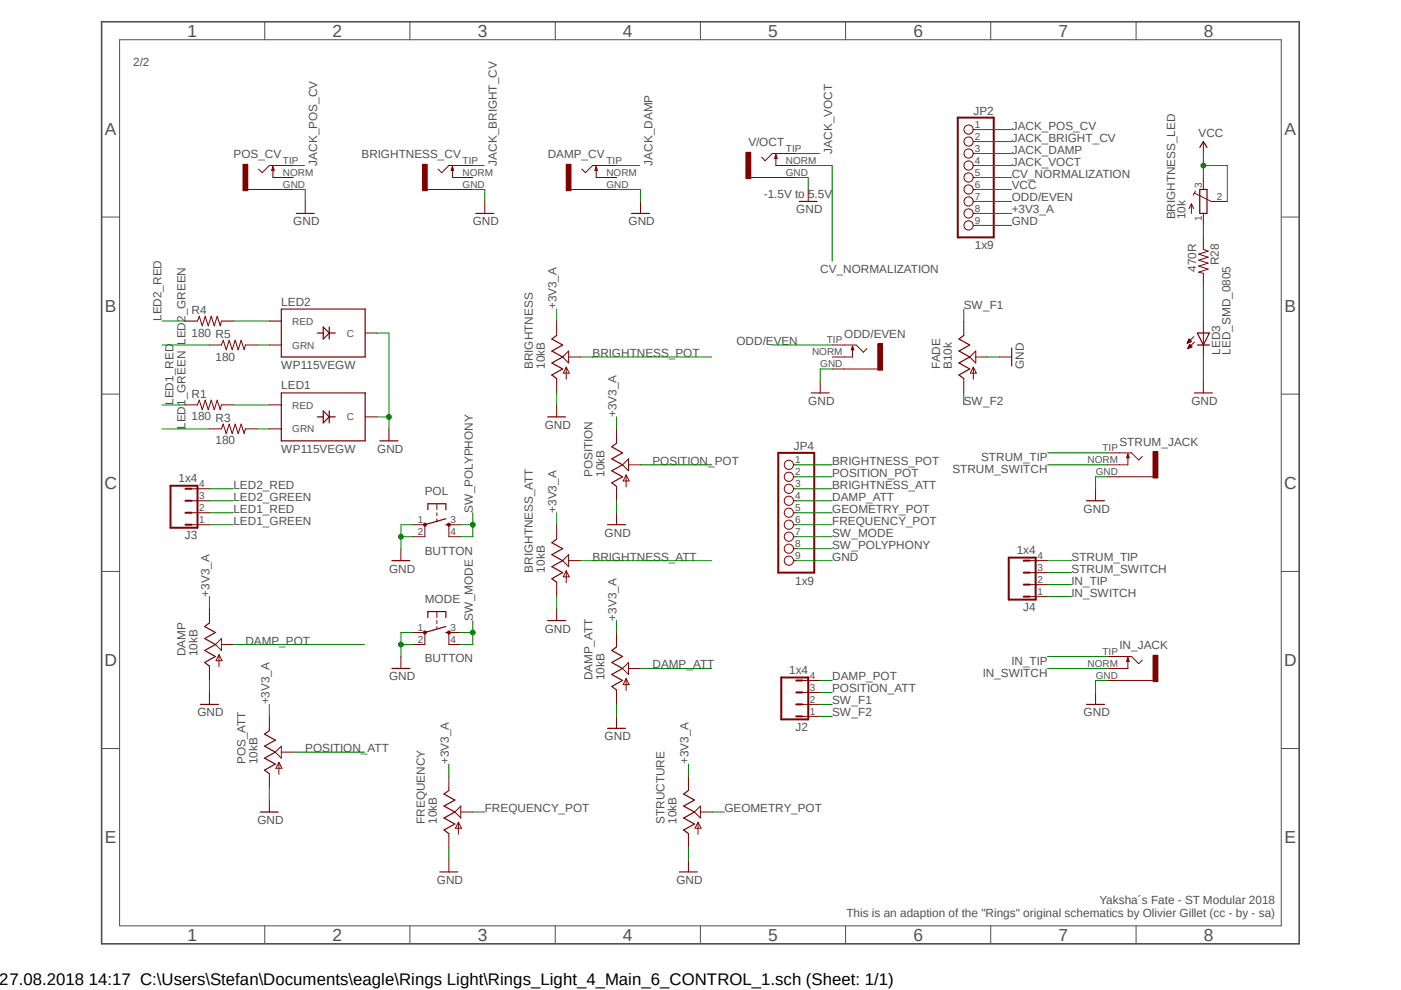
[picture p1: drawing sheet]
<svg xmlns="http://www.w3.org/2000/svg" width="297mm" height="210mm" viewBox="0 0 297 210" stroke-linecap="round" stroke-linejoin="round" font-family="sans-serif">
<path d="M21.2 4.3l254.6 196.2M275.8 4.3l-254.6 196.2" fill="none" stroke="#fff" stroke-width=".21"/>
<path d="M21.5 4.6h254v195.5h-254z" fill="none" stroke="#505050" stroke-width=".34"/>
<g fill="none" stroke="#505050" stroke-width=".21">
<path d="M25.4 8.4h246.2v187.9h-246.2zM56.1 4.6v3.8M86.9 4.6v3.8M117.7 4.6v3.8M148.5 4.6v3.8M179.3 4.6v3.8M210.1 4.6v3.8M240.9 4.6v3.8M21.5 46h3.9M271.6 46h3.9M21.5 83.6h3.9M271.6 83.6h3.9"/>
<path d="M21.5 121.2h3.9M271.6 121.2h3.9M21.5 158.7h3.9M271.6 158.7h3.9M56.1 196.3v3.8M86.9 196.3v3.8M117.7 196.3v3.8M148.5 196.3v3.8M179.3 196.3v3.8M210.1 196.3v3.8M240.9 196.3v3.8"/>
</g>
<g fill="none" stroke="#800000" stroke-width=".25">
<path d="M59.6 65.5h17.8v10.2h-17.8zM67.3 70.6h1.2M68.5 69.3l1.3 1.3-1.3 1.3zM69.8 69.3v2.6M69.8 70.6h1.3M118 71.1l-1 .8 2.3 1.3-2.3 1.2 2.3 1.3-2.3 1.3 2.3 1.2-2.3 1.3 1 .8M59.6 83.3h17.8v10.2h-17.8zM67.3 88.4h1.2M68.5 87.1l1.3 1.3-1.3 1.3zM69.8 87.1v2.6M69.8 88.4h1.3M80.6 93.5h3.8"/>
<path d="M116.1 88.4h3.8M90.7 108.1v-1.3h3.8v1.3M94.5 111.3h.7M94.5 110l-4.4 1.3M118 114.3l-1 .8 2.3 1.2-2.3 1.3 2.3 1.3-2.3 1.2 2.3 1.3-2.3 1.3 1 .7M116.1 131.6h3.8"/>
</g>
<g fill="none" stroke="#800000" stroke-width=".21">
<path d="M39.3 68.1h2.6l.3-1 .7 2 .6-2 .6 2 .7-2 .6 2 .7-2 .6 2 .2-1h2.6M44.4 73.2h2.5l.4-1.1 .7 2.1 .6-2.1 .6 2.1 .7-2.1 .6 2.1 .6-2.1 .7 2.1 .2-1h2.6M57.1 73.2h2.5M57.1 68.1h2.5M77.4 70.6h2.6M118 68.1v3M120.1 77.9v2.5M120.1 77.9l.6 1.2h-1.3zM120.6 74.4v2.6l-1.3-1.3zM120.6 75.7h2.5M39.3 85.9h2.6l.3-1.1 .7 2.1 .6-2.1 .6 2.1 .7-2.1 .6 2.1 .7-2.1 .6 2.1 .2-1h2.6M44.4 90.9h2.5l.4-1 .7 2 .6-2 .6 2 .7-2 .6 2 .6-2 .7 2 .2-1h2.6"/>
<path d="M57.1 90.9h2.5M57.1 85.9h2.5M77.4 88.4h2.6M82.5 90.9v2.6M118 80.3v3M118 85.9v2.5M90.1 111.3v2.5M92.6 106.8v1.3M92.6 108.7v.6M92.6 110v.6M95.2 111.3v2.5M118 111.3v3"/>
<path d="M119.3 118.9l1.3-1.3v2.5zM120.6 118.9h2.5M118 123.4v3.1M118 129v2.6M120.1 121v2.6M120.1 121l.6 1.3h-1.3z"/>
</g>
<path d="M89.9 111h.4v.5l-.2 .1-.2-.1z" fill-rule="evenodd" fill="#800000"/>
<path d="M89.9 111h.4v.5l-.2 .1-.2-.1z" fill="none" stroke="#800000" stroke-width=".21"/>
<path d="M94.9 111h.5v.5l-.2 .1-.3-.1z" fill-rule="evenodd" fill="#800000"/>
<g fill="none" stroke="#800000" stroke-width=".21">
<path d="M130.7 90.9v3.1M133.3 97.3v2.5l-1.3-1.2zM133.3 98.6h2.5M85 116.3v2.6M87.5 111.3h2.6M87.5 113.8h2.6M94.9 111h.5v.5l-.2 .1-.3-.1zM95.2 111.3h2.5M95.2 113.8h2.5M130.7 103.1v3.1M130.7 108.7v2.6M132.8 100.7v2.6"/>
<path d="M132.8 100.7l.6 1.3h-1.3zM44.4 129v3.1M45.7 136.7l1.2-1.3v2.5zM46.4 138.8v2.6M46.4 138.8l.7 1.3h-1.3zM46.9 136.7h2.6M90.1 134.1v2.6M92.6 129.7v1.2M92.6 131.6v.6M92.6 132.8v.7M95.2 134.1v2.6M130.7 134.1v3.1"/>
<path d="M44.4 141.2v3.1M44.4 146.8v2.6M57.1 151.9v3M59.6 158.2v2.5l-1.2-1.2zM59.6 159.5h2.6M130.7 146.3v3.1M130.7 151.9v2.5M132 141.7l1.3-1.2v2.5zM132.8 143.9v2.5M132.8 143.9l.6 1.3h-1.3zM133.3 141.7h2.5M57.1 164v3.1"/>
<path d="M57.1 169.6v2.6M59.1 161.6v2.6M59.1 161.6l.7 1.3h-1.3zM95.2 164.5v3.1M95.2 176.7v3.1M96.4 172.2l1.3-1.3v2.5zM97.2 174.3v2.6M97.2 174.3l.6 1.3h-1.2zM97.7 172.2h2.5M146 164.5v3.1M146 176.7v3.1M147.2 172.2l1.3-1.3v2.5z"/>
<path d="M148 174.3l.6 1.3h-1.2zM148 174.3v2.6M148.5 172.2h2.5M95.2 182.3v2.6M146 182.3v2.6"/>
</g>
<g fill="none" stroke="#800000" stroke-width=".25">
<path d="M130.7 94l-1 .7 2.3 1.3-2.3 1.3 2.3 1.3-2.3 1.2 2.3 1.3-2.3 1.3 1 .7M83.1 118.9h3.8M128.8 111.3h3.8M44.4 132.1l-1 .7 2.3 1.3-2.3 1.3 2.3 1.3-2.3 1.2 2.3 1.3-2.3 1.3 1 .7M90.7 130.9v-1.2h3.8v1.2M94.5 134.1h.7M94.5 132.8l-4.4 1.3M130.7 137.2l-1 .7 2.3 1.3-2.3 1.3 2.3 1.2-2.3 1.3 2.3 1.3-2.3 1.2 1 .8M42.5 149.4h3.8M57.1 154.9l-1 .8 2.3 1.2-2.3 1.3 2.3 1.3-2.3 1.2 2.3 1.3-2.3 1.3 1 .7M128.8 154.4h3.8M55.2 172.2h3.8"/>
<path d="M95.2 167.6l-1.1 .8 2.3 1.2-2.3 1.3 2.3 1.3-2.3 1.2 2.3 1.3-2.3 1.3 1.1 .7M146 167.6l-1.1 .8 2.3 1.2-2.3 1.3 2.3 1.3-2.3 1.2 2.3 1.3-2.3 1.3 1.1 .7M93.3 184.9h3.8M144.1 184.9h3.8"/>
</g>
<path d="M89.9 133.9h.4v.4l-.2 .2-.2-.2z" fill-rule="evenodd" fill="#800000"/>
<path d="M89.9 133.9h.4v.4l-.2 .2-.2-.2z" fill="none" stroke="#800000" stroke-width=".21"/>
<path d="M94.9 133.9h.5v.4l-.2 .2-.3-.2z" fill-rule="evenodd" fill="#800000"/>
<path d="M102.8 42.7v2.6M135.8 42.7v2.6M85 139.2v2.5M87.5 134.1h2.6M87.5 136.7h2.6M94.9 133.9h.5v.4l-.2 .2-.3-.2zM95.2 134.1h2.5M95.2 136.7h2.5" fill="none" stroke="#800000" stroke-width=".21"/>
<path d="M100.9 45.3h3.8M133.9 45.3h3.8M83.1 141.7h3.8" fill="none" stroke="#800000" stroke-width=".25"/>
<path d="M89.6 34.8h1v5.6h-1z" fill-rule="evenodd" fill="#800000"/>
<path d="M89.6 34.8h1v5.6h-1zM95.9 35.3v2.3h4.3M100.2 35.1h-5l-1.6 1.5-.7-.7M90.6 40.2h9.6" fill="none" stroke="#800000" stroke-width=".21"/>
<path d="M95.9 35.3l.3 .8h-.5z" fill="none" stroke="#800000" stroke-width=".25"/>
<path d="M120.1 34.8h1v5.6h-1z" fill-rule="evenodd" fill="#800000"/>
<path d="M120.1 34.8h1v5.6h-1zM126.4 35.3v2.3h4.3M130.7 35.1h-5.1l-1.5 1.5-.7-.7M121.1 40.2h9.6M171.4 40.2v2.5" fill="none" stroke="#800000" stroke-width=".21"/>
<path d="M126.4 35.3l.3 .8h-.6zM169.5 42.7h3.8" fill="none" stroke="#800000" stroke-width=".25"/>
<path d="M158.2 32.3h1v5.6h-1z" fill-rule="evenodd" fill="#800000"/>
<path d="M158.2 32.3h1v5.6h-1zM159.2 37.6h9.6M164.5 32.8v2.3h4.3M168.8 32.6h-5.1l-1.5 1.5-.7-.8M64.7 42.7v2.6" fill="none" stroke="#800000" stroke-width=".21"/>
<path d="M164.5 32.8l.3 .8h-.6zM62.8 45.3h3.8" fill="none" stroke="#800000" stroke-width=".25"/>
<path d="M51.5 34.8h1v5.6h-1z" fill-rule="evenodd" fill="#800000"/>
<path d="M51.5 34.8h1v5.6h-1zM57.9 35.3v2.3h4.3M62.2 35.1h-5.1l-1.5 1.5-.8-.7M52.5 40.2h9.7M173.9 80.8v2.5" fill="none" stroke="#800000" stroke-width=".21"/>
<path d="M57.9 35.3l.2 .8h-.5zM172 83.3h3.8" fill="none" stroke="#800000" stroke-width=".25"/>
<path d="M186.1 72.9h1v5.6h-1z" fill-rule="evenodd" fill="#800000"/>
<g fill="none" stroke="#800000" stroke-width=".21">
<path d="M206.3 27.5h.6M206.3 30h.6M206.3 32.6h.6M206.3 35.1h.6M206.3 37.6h.6M206.3 40.2h.6M206.3 42.7h.6M206.3 45.3h.6M206.3 47.8h.6M176.4 73.2h5.1l1.5 1.5 .8-.8M176.4 78.2h9.7M180.8 73.4v2.3h-4.4"/>
<path d="M186.1 72.9h1v5.6h-1zM204.3 68.1v3M205.6 75.7l1.3-1.3v2.6zM206.4 77.9v2.5M206.4 77.9l.6 1.2h-1.3zM206.9 75.7h2.5M212 75.7h2.5M168.3 98.6h.5M204.3 80.3v3M40.6 103.6h3.8M40.6 106.2h3.8M40.6 108.7h3.8"/>
<path d="M40.6 111.3h3.8M168.3 101.1h.5M168.3 103.6h.5M168.3 106.2h.5M168.3 108.7h.5M168.3 111.3h.5M168.3 113.8h.5M168.3 116.3h.5M168.3 118.9h.5M232.3 103.6v2.6M170.1 146.8h3.8M170.1 149.4h3.8"/>
<path d="M170.1 151.9h3.8M170.1 144.3h3.8"/>
<circle cx="205.4" cy="35.1" r=".98"/>
<circle cx="205.4" cy="37.6" r=".98"/>
<circle cx="205.4" cy="30" r=".98"/>
<circle cx="205.4" cy="32.6" r=".98"/>
<circle cx="205.4" cy="27.5" r=".98"/>
<circle cx="205.4" cy="42.7" r=".98"/>
<circle cx="205.4" cy="40.2" r=".98"/>
<circle cx="205.4" cy="47.8" r=".98"/>
<circle cx="205.4" cy="45.3" r=".98"/>
<circle cx="167.3" cy="98.6" r=".98"/>
<circle cx="167.3" cy="108.7" r=".98"/>
<circle cx="167.3" cy="101.1" r=".98"/>
<circle cx="167.3" cy="103.6" r=".98"/>
<circle cx="167.3" cy="106.2" r=".98"/>
<circle cx="167.3" cy="111.3" r=".98"/>
<circle cx="167.3" cy="113.8" r=".98"/>
<circle cx="167.3" cy="116.3" r=".98"/>
<circle cx="167.3" cy="118.9" r=".98"/>
</g>
<path d="M180.8 73.4l.2 .8h-.5zM204.3 71.1l-1 .8 2.3 1.3-2.3 1.2 2.3 1.3-2.3 1.3 2.3 1.2-2.3 1.3 1 .8M214.5 73.8v3.8M230.4 106.2h3.8" fill="none" stroke="#800000" stroke-width=".25"/>
<path d="M203.1 24.9h7.6v25.4h-7.6zM165 96h7.6v25.4h-7.6zM36.1 105.4v-2.4h5.8v8.9h-5.8v-6.4M39.3 106.2h1.3M39.3 108.7h1.3M39.3 111.3h1.3M39.3 103.6h1.3M165.6 146v-2.4h5.8v8.9h-5.8v-6.3M168.8 146.8h1.3M168.8 149.4h1.3M168.8 151.9h1.3M168.8 144.3h1.3" fill="none" stroke="#800000" stroke-width=".42"/>
<path d="M244.5 95.8h1v5.5h-1z" fill-rule="evenodd" fill="#800000"/>
<g fill="none" stroke="#800000" stroke-width=".21">
<path d="M255.1 37.6v2.6M252.6 43.2v2.1M252.6 43.2l-.5 1M252.6 43.2l.5 1M253.3 40.9l3.5 1.8h3.4M253.4 40.5l-.4 .9M255.1 45.3v2.5M255.1 50.3v2.6l1.1 .4-2.1 .6 2.1 .6-2.1 .7 2.1 .6-2.1 .6 2.1 .7-2.1 .6 1 .3v2.5M251.8 72.7h.1M251.8 72.6h.3M251.8 72.6h.5M251.8 72.5h.7"/>
<path d="M251.9 72.3h.7M251.9 73.9h.1M251.9 73.8h.3M251.9 72.3h.6M251.9 73.7h.5M252 72.2h.4M252 73.6h.6M252 72.1h.3M252 73.5h.7M252 72h.2M252 73.4h.6M252.1 71.9l.5 .5-.9 .4z"/>
<path d="M252.1 71.9h.1M252.1 73.4h.4M252.1 73.2h.3M252.2 73.2h.1M252.2 73l.5 .5-.9 .4zM252.2 73.1h.1M253.1 71.4l-1.4 1.4M253.2 72.5l-1.4 1.4M255.1 68.1v7.6M234.8 96h5.1l1.5 1.5 .8-.7M239.1 96.3v2.3h-4.3M244.5 95.8h1v5.5h-1z"/>
<path d="M255.1 80.8v2.5M218.3 118.9h3.8M234.8 101.1h9.7M218.3 121.4h3.8M218.3 124h3.8M218.3 126.5h3.8M232.3 146.8v2.6"/>
</g>
<path d="M254.4 40.2h1.5v5.1h-1.5zM253.9 70.6h2.5l-1.3 2.6zM253.9 73.2h2.5M239.1 96.3l.3 .7h-.5zM253.2 83.3h3.8M230.4 149.4h3.8" fill="none" stroke="#800000" stroke-width=".25"/>
<path d="M217 118.9h1.3M213.9 120.6v-2.4h5.7v8.9h-5.7v-6.3M217 121.4h1.3M217 124h1.3M217 126.5h1.3" fill="none" stroke="#800000" stroke-width=".42"/>
<path d="M244.5 138.9h1v5.6h-1z" fill-rule="evenodd" fill="#800000"/>
<path d="M255.1 30v2.6M234.8 139.2h5.1l1.5 1.5 .8-.7M239.1 139.4v2.3h-4.3M244.5 138.9h1v5.6h-1zM234.8 144.3h9.7" fill="none" stroke="#800000" stroke-width=".21"/>
<path d="M254.4 31.3l.7-1.3 .8 1.3M239.1 139.4l.3 .8h-.5z" fill="none" stroke="#800000" stroke-width=".25"/>
<path d="M80 70.6h2.5v20.3M80 88.4h2.5" fill="none" stroke="#008000" stroke-width=".21"/>
<circle cx="82.5" cy="88.4" r=".51" fill="#008000"/>
<g fill="none" stroke="#008000" stroke-width=".21">
<path d="M118 83.3v2.6M85 113.8h2.5M87.5 111.3h-2.5v5M118 126.5v2.5"/>
<circle cx="82.5" cy="88.4" r=".51"/>
</g>
<circle cx="85" cy="113.8" r=".51" fill="#008000"/>
<g fill="none" stroke="#008000" stroke-width=".21">
<path d="M130.7 106.2v2.5M85 136.7h2.5M87.5 134.1h-2.5v5.1M44.4 144.3v2.5M130.7 149.4v2.5M57.1 167.1v2.5M95.2 179.8v2.5M146 179.8v2.5"/>
<circle cx="85" cy="113.8" r=".51"/>
</g>
<circle cx="85" cy="136.7" r=".51" fill="#008000"/>
<g fill="none" stroke="#008000" stroke-width=".21">
<path d="M168.8 37.6h2.6v2.6M62.2 40.2h2.5v2.5M100.2 40.2h2.6v2.5M130.7 40.2h5.1v2.5M206.9 47.8h7.6M206.9 45.3h7.6M49.5 68.1h7.6M54.6 73.2h2.5M118 65.5v2.6M176.4 78.2h-2.5v2.6M209.4 75.7h2.6M255.1 75.7v5.1"/>
<path d="M130.7 88.4v2.5M118 108.7v2.6M168.8 118.9h7.6M168.8 111.3h7.6M234.8 101.1h-2.5v2.5M44.4 126.5v2.5M97.7 134.1h2.5M100.2 131.6v5.1h-2.5M130.7 131.6v2.5M57.1 149.4v2.5M234.8 144.3h-2.5v2.5M95.2 162v2.5"/>
<path d="M100.2 172.2h2.6M146 162v2.5"/>
<circle cx="85" cy="136.7" r=".51"/>
</g>
<circle cx="100.2" cy="134.1" r=".51" fill="#008000"/>
<g fill="none" stroke="#008000" stroke-width=".21">
<path d="M97.7 111.3h2.5M100.2 108.7v5.1h-2.5M168.8 113.8h7.6"/>
<circle cx="100.2" cy="134.1" r=".51"/>
</g>
<circle cx="100.2" cy="111.3" r=".51" fill="#008000"/>
<g fill="none" stroke="#008000" stroke-width=".21">
<path d="M62.2 35.1h2.4M100.2 35.1h2.5M130.7 35.1h4.9M168.8 35.1h7.6v20.3M168.8 32.6h4.9M206.9 35.1h7.6M206.9 30h7.6M206.9 32.6h7.6M206.9 27.5h7.6M206.9 37.6h7.6M255.1 35.1h5.1v7.6M255.1 32.6v5"/>
<path d="M206.9 42.7h7.6M255.1 47.8v2.5M34.4 68.1h4.9M34.4 73.2h10M123.1 75.7h27.8M163.7 73.2h12.7M204.3 65.5v2.6M255.1 60.5v7.6M34.4 85.9h4.9M34.4 90.9h10M49.5 85.9h7.6M54.6 90.9h2.5"/>
<path d="M135.8 98.6h15.1M168.8 98.6h7.6M204.3 83.3v2.6M222.1 98.6h12.7M222.1 96h12.7M44.4 103.6h5.1M44.4 108.7h5.1M44.4 106.2h5.1M44.4 111.3h5.1M123.1 118.9h27.8M168.8 116.3h7.6M168.8 103.6h7.6"/>
<path d="M168.8 108.7h7.6M168.8 106.2h7.6M168.8 101.1h7.6M222.1 118.9h5.1M49.5 136.7h27.8M222.1 121.4h5.1M222.1 124h5.1M222.1 139.2h12.7M222.1 126.5h5.1M62.2 159.5h15.1M135.8 141.7h15.1M173.9 146.8h2.5"/>
<path d="M173.9 144.3h2.5M173.9 149.4h2.5M173.9 151.9h2.5M222.1 141.7h12.7M151 172.2h2.6"/>
<circle cx="100.2" cy="111.3" r=".51"/>
</g>
<circle cx="255.1" cy="35.1" r=".51" fill="#008000"/>
<g fill="none" stroke="#008000" stroke-width=".21">
<path d="M206.9 40.2h7.6"/>
<circle cx="255.1" cy="35.1" r=".51"/>
</g>
<g font-size="3.7" fill="#505050">
<text x="39.7" y="7.8">1</text>
<text x="70.5" y="7.8">2</text>
<text x="101.3" y="7.8">3</text>
<text x="132.1" y="7.8">4</text>
<text x="162.9" y="7.8">5</text>
<text x="193.7" y="7.8">6</text>
<text x="224.4" y="7.8">7</text>
<text x="255.2" y="7.8">8</text>
<text x="22.2" y="28.5">A</text>
<text x="272.3" y="28.5">A</text>
<text x="22.2" y="66.1">B</text>
<text x="272.3" y="66.1">B</text>
<text x="22.1" y="103.7">C</text>
<text x="272.2" y="103.7">C</text>
<text x="22.1" y="141.3">D</text>
<text x="272.2" y="141.3">D</text>
<text x="22.2" y="178.8">E</text>
<text x="272.3" y="178.8">E</text>
<text x="39.7" y="199.5">1</text>
<text x="70.5" y="199.5">2</text>
<text x="101.3" y="199.5">3</text>
<text x="132.1" y="199.5">4</text>
<text x="162.9" y="199.5">5</text>
<text x="193.7" y="199.5">6</text>
<text x="224.4" y="199.5">7</text>
<text x="255.2" y="199.5">8</text>
</g>
<text font-size="3.6" x="0" y="208.9">27.08.2018 14:17 C:\Users\Stefan\Documents\eagle\Rings Light\Rings_Light_4_Main_6_CONTROL_1.sch (Sheet: 1/1)</text>
<g font-size="2.5" fill="#505050">
<text x="28.2" y="14">2/2</text>
<text x="206.4" y="24.3">JP2</text>
<text x="214.5" y="27.5">JACK_POS_CV</text>
<text x="254.1" y="29">VCC</text>
<text x="49.5" y="33.6">POS_CV</text>
<text x="67.3" y="35.1" transform="rotate(-90 67.3 35.1)">JACK_POS_CV</text>
<text x="76.7" y="33.6">BRIGHTNESS_CV</text>
<text x="105.3" y="35.1" transform="rotate(-90 105.3 35.1)">JACK_BRIGHT_CV</text>
<text x="116.1" y="33.6">DAMP_CV</text>
<text x="138.3" y="35.1" transform="rotate(-90 138.3 35.1)">JACK_DAMP</text>
<text x="158.7" y="31">V/OCT</text>
<text x="176.4" y="32.6" transform="rotate(-90 176.4 32.6)">JACK_VOCT</text>
<text x="214.5" y="30">JACK_BRIGHT_CV</text>
<text x="214.5" y="32.6">JACK_DAMP</text>
<text x="214.5" y="35.1">JACK_VOCT</text>
<text x="161.9" y="42">-1.5V to 5.5V</text>
<text x="214.5" y="37.6">CV_NORMALIZATION</text>
<text x="214.5" y="40.2">VCC</text>
<text x="62.2" y="47.8">GND</text>
<text x="100.2" y="47.8">GND</text>
<text x="133.3" y="47.8">GND</text>
<text x="168.8" y="45.3">GND</text>
<text x="214.5" y="47.8">GND</text>
<text x="214.5" y="45.3">+3V3_A</text>
<text x="214.5" y="42.7">ODD/EVEN</text>
<text x="249.2" y="46.5" transform="rotate(-90 249.2 46.5)">BRIGHTNESS_LED</text>
<text x="251.3" y="46.5" transform="rotate(-90 251.3 46.5)">10k</text>
<text x="206.7" y="52.9">1x9</text>
<text x="173.9" y="58">CV_NORMALIZATION</text>
<text x="253.6" y="57.6" transform="rotate(-90 253.6 57.6)">470R</text>
<text x="258.4" y="56.2" transform="rotate(-90 258.4 56.2)">R28</text>
<text x="59.6" y="64.8">LED2</text>
<text x="118" y="65.6" transform="rotate(-90 118 65.6)">+3V3_A</text>
<text x="204.3" y="65.6">SW_F1</text>
<text x="34.2" y="68.1" transform="rotate(-90 34.2 68.1)">LED2_RED</text>
<text x="40.6" y="66.6">R4</text>
<text x="40.6" y="71.4">180 R5</text>
<text x="179" y="71.6">ODD/EVEN</text>
<text x="39.3" y="73.2" transform="rotate(-90 39.3 73.2)">LED2_GREEN</text>
<text x="45.7" y="76.5">180</text>
<text x="125.6" y="75.7">BRIGHTNESS_POT</text>
<text x="156.1" y="73.2">ODD/EVEN</text>
<text x="258.7" y="75.2" transform="rotate(-90 258.7 75.2)">LED3</text>
<text x="260.9" y="75.2" transform="rotate(-90 260.9 75.2)">LED_SMD_0805</text>
<text x="59.6" y="78.2">WP115VEGW</text>
<text x="59.6" y="82.5">LED1</text>
<text x="112.9" y="78.2" transform="rotate(-90 112.9 78.2)">BRIGHTNESS</text>
<text x="115.5" y="78.2" transform="rotate(-90 115.5 78.2)">10kB</text>
<text x="199.3" y="78.2" transform="rotate(-90 199.3 78.2)">FADE</text>
<text x="201.8" y="78.2" transform="rotate(-90 201.8 78.2)">B10k</text>
<text x="217" y="78.2" transform="rotate(-90 217 78.2)">GND</text>
<text x="36.8" y="85.9" transform="rotate(-90 36.8 85.9)">LED1_RED</text>
<text x="40.6" y="84.4">R1</text>
<text x="40.6" y="89.2">180 R3</text>
<text x="130.7" y="88.4" transform="rotate(-90 130.7 88.4)">+3V3_A</text>
<text x="171.4" y="85.9">GND</text>
<text x="204.3" y="85.9">SW_F2</text>
<text x="252.6" y="85.9">GND</text>
<text x="39.3" y="90.9" transform="rotate(-90 39.3 90.9)">LED1_GREEN</text>
<text x="45.7" y="94.2">180</text>
<text x="115.5" y="90.9">GND</text>
<text x="168.3" y="95.4">JP4</text>
<text x="237.4" y="94.5">STRUM_JACK</text>
<text x="59.6" y="96">WP115VEGW</text>
<text x="80" y="96">GND</text>
<text x="125.6" y="101.1" transform="rotate(-90 125.6 101.1)">POSITION</text>
<text x="128.2" y="101.1" transform="rotate(-90 128.2 101.1)">10kB</text>
<text x="138.3" y="98.6">POSITION_POT</text>
<text x="176.4" y="98.6">BRIGHTNESS_POT</text>
<text x="176.4" y="101.1">POSITION_POT</text>
<text x="201.9" y="100.3">STRUM_SWITCH</text>
<text x="208" y="97.8">STRUM_TIP</text>
<text x="37.8" y="102.2">1x4</text>
<text x="49.5" y="103.6">LED2_RED</text>
<text x="49.5" y="106.2">LED2_GREEN</text>
<text x="90.1" y="104.9">POL</text>
<text x="176.4" y="106.2">DAMP_ATT</text>
<text x="176.4" y="103.6">BRIGHTNESS_ATT</text>
<text x="49.5" y="108.7">LED1_RED</text>
<text x="49.5" y="111.3">LED1_GREEN</text>
<text x="100.2" y="108.7" transform="rotate(-90 100.2 108.7)">SW_POLYPHONY</text>
<text x="118" y="108.7" transform="rotate(-90 118 108.7)">+3V3_A</text>
<text x="128.2" y="113.8">GND</text>
<text x="176.4" y="113.8">SW_MODE</text>
<text x="176.4" y="111.3">FREQUENCY_POT</text>
<text x="176.4" y="108.7">GEOMETRY_POT</text>
<text x="229.7" y="108.7">GND</text>
<text x="39.2" y="114.3">J3</text>
<text x="90.1" y="117.6">BUTTON</text>
<text x="125.6" y="118.9">BRIGHTNESS_ATT</text>
<text x="176.4" y="118.9">GND</text>
<text x="176.4" y="116.3">SW_POLYPHONY</text>
<text x="215.6" y="117.5">1x4</text>
<text x="227.2" y="118.9">STRUM_TIP</text>
<text x="82.5" y="121.4">GND</text>
<text x="112.9" y="121.4" transform="rotate(-90 112.9 121.4)">BRIGHTNESS_ATT</text>
<text x="115.5" y="121.4" transform="rotate(-90 115.5 121.4)">10kB</text>
<text x="168.6" y="124">1x9</text>
<text x="227.2" y="121.4">STRUM_SWITCH</text>
<text x="227.2" y="124">IN_TIP</text>
<text x="44.4" y="126.5" transform="rotate(-90 44.4 126.5)">+3V3_A</text>
<text x="90.1" y="127.8">MODE</text>
<text x="100.2" y="131.6" transform="rotate(-90 100.2 131.6)">SW_MODE</text>
<text x="130.7" y="131.6" transform="rotate(-90 130.7 131.6)">+3V3_A</text>
<text x="216.9" y="129.5">J4</text>
<text x="227.2" y="126.5">IN_SWITCH</text>
<text x="52" y="136.7">DAMP_POT</text>
<text x="115.5" y="134.1">GND</text>
<text x="237.4" y="137.7">IN_JACK</text>
<text x="39.3" y="139.2" transform="rotate(-90 39.3 139.2)">DAMP</text>
<text x="41.9" y="139.2" transform="rotate(-90 41.9 139.2)">10kB</text>
<text x="90.1" y="140.5">BUTTON</text>
<text x="138.3" y="141.7">DAMP_ATT</text>
<text x="167.3" y="142.9">1x4</text>
<text x="208.4" y="143.5">IN_SWITCH</text>
<text x="214.5" y="141">IN_TIP</text>
<text x="57.1" y="149.4" transform="rotate(-90 57.1 149.4)">+3V3_A</text>
<text x="82.5" y="144.3">GND</text>
<text x="125.6" y="144.3" transform="rotate(-90 125.6 144.3)">DAMP_ATT</text>
<text x="128.2" y="144.3" transform="rotate(-90 128.2 144.3)">10kB</text>
<text x="176.4" y="146.8">POSITION_ATT</text>
<text x="176.4" y="144.3">DAMP_POT</text>
<text x="176.4" y="149.4">SW_F1</text>
<text x="41.9" y="151.9">GND</text>
<text x="168.7" y="154.9">J2</text>
<text x="176.4" y="151.9">SW_F2</text>
<text x="229.7" y="151.9">GND</text>
<text x="64.7" y="159.5">POSITION_ATT</text>
<text x="128.2" y="157">GND</text>
<text x="52" y="162" transform="rotate(-90 52 162)">POS_ATT</text>
<text x="54.6" y="162" transform="rotate(-90 54.6 162)">10kB</text>
<text x="95.2" y="162" transform="rotate(-90 95.2 162)">+3V3_A</text>
<text x="146" y="162" transform="rotate(-90 146 162)">+3V3_A</text>
<text x="102.8" y="172.2">FREQUENCY_POT</text>
<text x="153.6" y="172.2">GEOMETRY_POT</text>
<text x="54.6" y="174.7">GND</text>
<text x="90.1" y="174.7" transform="rotate(-90 90.1 174.7)">FREQUENCY</text>
<text x="92.6" y="174.7" transform="rotate(-90 92.6 174.7)">10kB</text>
<text x="140.9" y="174.7" transform="rotate(-90 140.9 174.7)">STRUCTURE</text>
<text x="143.4" y="174.7" transform="rotate(-90 143.4 174.7)">10kB</text>
<text x="92.6" y="187.4">GND</text>
<text x="143.4" y="187.4">GND</text>
<text x="233.1" y="191.7">Yaksha´s Fate - ST Modular 2018</text>
<text x="179.4" y="194.4">This is an adaption of the &quot;Rings&quot; original schematics by Olivier Gillet (cc - by - sa)</text>
</g>
<g font-size="2.1" fill="#505050">
<text x="206.7" y="27.1">1</text>
<text x="206.7" y="29.7">2</text>
<text x="60" y="34.7">TIP</text>
<text x="98.1" y="34.7">TIP</text>
<text x="128.6" y="34.7">TIP</text>
<text x="166.6" y="34.7">NORM</text>
<text x="166.6" y="32.2">TIP</text>
<text x="206.7" y="32.2">3</text>
<text x="206.7" y="34.7">4</text>
<text x="60" y="39.8">GND</text>
<text x="60" y="37.3">NORM</text>
<text x="98.1" y="39.8">GND</text>
<text x="98.1" y="37.3">NORM</text>
<text x="128.6" y="39.8">GND</text>
<text x="128.6" y="37.3">NORM</text>
<text x="166.6" y="37.3">GND</text>
<text x="206.7" y="37.3">5</text>
<text x="206.7" y="39.8">6</text>
<text x="254.8" y="39.8" transform="rotate(-90 254.8 39.8)">3</text>
<text x="206.7" y="42.3">7</text>
<text x="206.7" y="44.9">8</text>
<text x="206.7" y="47.4">9</text>
<text x="254.8" y="46.8" transform="rotate(-90 254.8 46.8)">1</text>
<text x="258" y="42.3">2</text>
<text x="62" y="68.8">RED</text>
<text x="73.5" y="71.4">C</text>
<text x="62" y="73.9">GRN</text>
<text x="172.2" y="75.4">NORM</text>
<text x="173.9" y="77.9">GND</text>
<text x="175.3" y="72.8">TIP</text>
<text x="62" y="86.6">RED</text>
<text x="73.5" y="89.2">C</text>
<text x="62" y="91.7">GRN</text>
<text x="233.7" y="95.7">TIP</text>
<text x="168.6" y="98.2">1</text>
<text x="168.6" y="100.8">2</text>
<text x="230.6" y="98.2">NORM</text>
<text x="232.3" y="100.8">GND</text>
<text x="42.2" y="105.8">3</text>
<text x="42.2" y="103.3">4</text>
<text x="168.6" y="103.3">3</text>
<text x="168.6" y="105.8">4</text>
<text x="42.2" y="110.9">1</text>
<text x="42.2" y="108.4">2</text>
<text x="88.6" y="110.9">1</text>
<text x="88.6" y="113.5">2</text>
<text x="95.5" y="110.9">3</text>
<text x="95.5" y="113.5">4</text>
<text x="168.6" y="108.4">5</text>
<text x="168.6" y="110.9">6</text>
<text x="168.6" y="113.5">7</text>
<text x="168.6" y="116">8</text>
<text x="168.6" y="118.5">9</text>
<text x="220" y="118.5">4</text>
<text x="220" y="123.6">2</text>
<text x="220" y="121.1">3</text>
<text x="220" y="126.1">1</text>
<text x="88.6" y="133.7">1</text>
<text x="88.6" y="136.3">2</text>
<text x="95.5" y="133.7">3</text>
<text x="95.5" y="136.3">4</text>
<text x="171.7" y="143.9">4</text>
<text x="230.6" y="141.4">NORM</text>
<text x="232.3" y="143.9">GND</text>
<text x="233.7" y="138.8">TIP</text>
<text x="171.7" y="149">2</text>
<text x="171.7" y="146.4">3</text>
<text x="171.7" y="151.5">1</text>
</g>
</svg>
